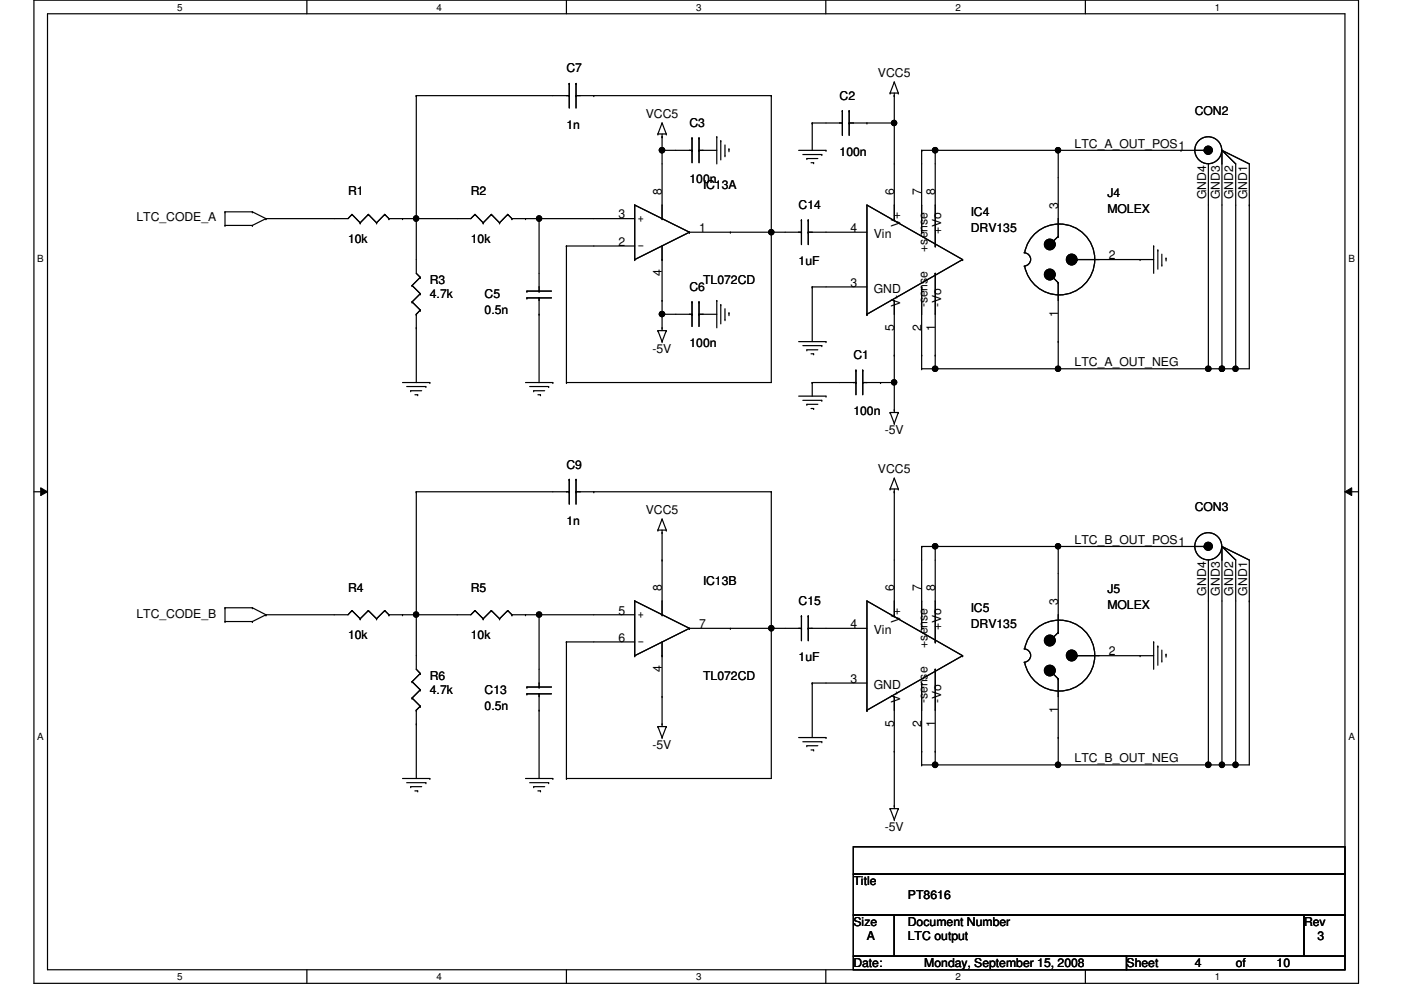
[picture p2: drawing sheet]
<svg xmlns="http://www.w3.org/2000/svg" width="297mm" height="210mm" viewBox="0 0 297 210" stroke-linecap="round" stroke-linejoin="round" font-family="sans-serif">
<path d="M7.2 0h280.8v208.5h-280.8zM10.1 2.9h275.1v202.7h-275.1z" fill="none" stroke="#000" stroke-width=".25"/>
<g fill="#fff">
<path d="M37.5 .3h1.2v2.4h-1.2z"/>
<path d="M37.5 205.9h1.2v2.3h-1.2z"/>
</g>
<path d="M65.1 0v2.9M65.1 205.6v2.9" fill="none" stroke="#000" stroke-width=".25"/>
<g fill="#fff">
<path d="M92.5 .3h1.2v2.4h-1.2z"/>
<path d="M92.5 205.9h1.2v2.3h-1.2z"/>
</g>
<path d="M120.1 0v2.9M120.1 205.6v2.9" fill="none" stroke="#000" stroke-width=".25"/>
<g fill="#fff">
<path d="M147.6 .3h1.1v2.4h-1.1z"/>
<path d="M147.6 205.9h1.1v2.3h-1.1z"/>
</g>
<path d="M175.1 0v2.9M175.1 205.6v2.9" fill="none" stroke="#000" stroke-width=".25"/>
<g fill="#fff">
<path d="M202.6 .3h1.1v2.4h-1.1z"/>
<path d="M202.6 205.9h1.1v2.3h-1.1z"/>
</g>
<path d="M230.1 0v2.9M230.1 205.6v2.9" fill="none" stroke="#000" stroke-width=".25"/>
<g fill="#fff">
<path d="M257.6 .3h1.1v2.4h-1.1z"/>
<path d="M257.6 205.9h1.1v2.3h-1.1z"/>
<path d="M7.9 53.6h1.4v2.3h-1.4z"/>
<path d="M285.9 53.6h1.3v2.3h-1.3z"/>
<path d="M7.9 154.9h1.4v2.4h-1.4z"/>
<path d="M285.9 154.9h1.3v2.4h-1.3z"/>
</g>
<g fill="none" stroke="#000" stroke-width=".25">
<path d="M120.7 17.7h.1M120.7 17.7v5.2M122.1 17.7h.1M122.1 17.7v5.2M188.7 19.7h.1M188.7 19.7h1.8M189.6 17.4h.1M189.6 19.7v26.7M189.6 17.4l-.9 2.3M189.6 17.4l.9 2.3M190.5 19.7h.1M88.3 20.3h.1"/>
<path d="M88.3 20.3h32.4M88.3 20.3v37.7l.8 .8M120.7 20.3h.1M122.1 20.3h.1M122.1 20.3h41.4M125.9 20.3h.1M139.5 28.4h.1M139.5 28.4h1.8M140.4 31.9h.1M140.4 29h.1M140.4 26.1h.1M140.4 31.9h6.3"/>
<path d="M140.4 28.4v18M140.4 26.1l-.9 2.3M140.4 26.1l.9 2.3M141.3 28.4h.1M146.7 31.9h.1M146.7 29.3h.1M146.7 29.3v5.2M148.2 29.3h.1M148.2 31.9h.1M148.2 31.9h3.8M148.2 29.3v5.2M152 29h.1"/>
<path d="M152 29v5.8M152.8 29.8h.1M152.8 29.8v4.1M153.7 33h.1M153.7 30.7v2.3M154.6 31.6h.1M154.6 31.6v.6M163.5 20.3h.1M163.5 20.3v60.8h-43.4M169.3 31.9h5.8M170.2 32.8h4M171.1 33.6h.1"/>
<path d="M171.1 33.6h2.3M172 34.5h.5M172.2 26.1h.1M172.2 26.1v5.8M172.2 26.1h6.4M172.5 34.5h.1M174.2 32.8h.1M175.1 31.9h.1M178.6 26.1h.1M178.6 23.5h.1M178.6 23.5v5.2M180 23.5h.1"/>
<path d="M180 26.1h.1M180 26.1h9.6M180 23.5v5.2M183.8 26.1h.1M189.6 26.1h.1M189.6 20.3h.1M195.4 31.9h.1M195.4 31.9h59.9M195.4 31.9v17.3M198.3 31.9h.1M198.3 31.9v20.3M224.4 31.9h.1"/>
<path d="M224.4 31.9v18.2M250.4 31.9h.1M255.3 31.9h.1M256.2 34.8v43.4M259.1 31.9h.1M259.1 31.9l5.8 2.9v43.4h-69.5M259.1 31.9v46.3M259.1 31.9l2.9 2.9v43.4M47.7 47.8h.1M47.7 44.9h.1M47.7 47.8h5.8M47.7 44.9v2.9"/>
<path d="M47.7 44.9h5.8M53.5 47.8h.1M53.5 44.9h.1M53.5 44.9l2.9 1.5M56.4 46.4h.1M56.4 46.4l-2.9 1.4M74.6 45.5h.1M74.6 45.5l-.8 .9h-17.4M74.6 45.5l1.8 1.7M76.4 47.2h.1M78.1 45.5h.1M78.1 45.5l-1.7 1.7"/>
<path d="M78.1 45.5l1.7 1.7M79.8 47.2h.1M81.6 45.5h.1M81.6 45.5l-1.8 1.7M81.6 45.5l.9 .9M82.5 46.4h.1M85.3 46.4h.1M88.3 46.4h.1M89.1 58.8h.1M89.1 58.8l-1.7 1.7M100.7 45.5h.1M100.7 45.5l-.9 .9h-17.3"/>
<path d="M100.7 45.5l1.7 1.7M102.4 47.2h.1M104.2 45.5h.1M104.2 45.5l-1.8 1.7M104.2 45.5l1.7 1.7M105.9 47.2h.1M107.6 45.5h.1M107.6 45.5l-1.7 1.7M107.6 45.5l.9 .9M108.5 46.4h.1M108.5 46.4h26.1M111.4 46.4h.1"/>
<path d="M114.3 46.4h.1M114.3 46.4v15.3M120.1 52.2h.1M120.1 52.2h14.5M120.1 52.2v28.9M134.6 55h.1M134.6 43.5h.1M134.6 43.5v11.5M134.6 43.5l11.6 5.7M140.4 46.4h.1M140.4 55h.1M140.4 52.2v17.9"/>
<path d="M146.2 49.2h.1M146.2 49.2h23.7M146.2 49.2l-11.6 5.8M154.9 49.2h.1M163.5 49.2h.1M169.9 49.2h.1M169.9 46.7h.1M169.9 46.7v5.2M171.4 46.7h.1M171.4 49.2h.1M171.4 49.2h12.4M171.4 46.7v5.2"/>
<path d="M189.6 46.4h.1M195.4 49.2h.1M198.3 58h.1M198.3 52.2h.1M198.3 58v20.2M204.1 55h.1M204.1 55l-20.3-11.5v23.1M204.1 55l-20.3 11.6M217.1 53.6a1.42 1.42 0 0 1 1.4 1.4 1.42 1.42 0 0 1-1.4 1.4M217.3 53.6a7.5 7.5 0 0 1 11.5-4.8 7.5 7.5 0 0 1 0 12.5 7.5 7.5 0 0 1-11.5-4.8M222.6 58.2h.1M222.6 58.2l1.8 1.7"/>
<path d="M222.9 51.6h.1M224.4 50.1h.1M224.4 59.9h.1M224.4 59.9v18.3M224.4 50.1l-1.5 1.5M228.4 55h.1M228.4 55h16.2M241.7 55h.1M244.6 52.2h.1M244.6 52.2v5.8M245.5 53h.1M245.5 53v4.1"/>
<path d="M246.3 56.2h.1M246.3 53.9v2.3M247.2 54.7h.1M247.2 54.7v.6M264.9 43.5h.1M87.4 60.5h.1M87.4 64h.1M87.4 60.5l1.7 1.8M87.4 64l1.7 1.7M88.3 69.5h.1M88.3 66.6h.1M88.3 66.6v14.5"/>
<path d="M89.1 62.3h.1M89.1 65.7h.1M89.1 62.3l-1.7 1.7M89.1 65.7l-.8 .9M111.7 61.7h.1M111.7 63.2h.1M111.7 61.7h5.2M111.7 63.2h5.2M114.3 66.6h.1M114.3 63.2h.1M114.3 61.7h.1M114.3 63.2v17.9"/>
<path d="M139.5 70.1h.1M139.5 70.1h1.8M139.5 70.1l.9 2.3M140.4 66.6h.1M140.4 63.7h.1M140.4 69.5h.1M140.4 72.4h.1M140.4 66.6h6.3M141.3 70.1h.1M141.3 70.1l-.9 2.3M146.7 66.6h.1M146.7 64h.1"/>
<path d="M146.7 64v5.2M148.2 64h.1M148.2 66.6h.1M148.2 66.6h3.8M148.2 64v5.2M152 63.7h.1M152 63.7v5.8M152.8 64.6h.1M152.8 64.6v4.1M153.7 67.8h.1M153.7 65.4v2.4M154.6 66.3h.1"/>
<path d="M154.6 66.3v.6M169.3 72.4h5.8M170.2 73.3h4M171.1 74.2h.1M171.1 74.2h2.3M172 75h.5M172.2 60.8h.1M172.2 60.8v11.6M172.2 60.8h11.6M172.5 75h.1M174.2 73.3h.1M175.1 72.4h.1"/>
<path d="M181.5 78.5h.1M181.5 78.5v5.2M182.9 78.5h.1M182.9 78.5v5.2M183.8 66.6h.1M189.6 75.3h.1M189.6 63.7h.1M189.6 63.7v23.8M195.4 78.2h.1M195.4 75.3h.1M195.4 60.8h.1M195.4 60.8v17.4"/>
<path d="M198.3 78.2h.1M198.3 75.3h.1M224.4 72.4h.1M224.4 78.2h.1M256.2 78.2h.1M259.1 78.2h.1M262 78.2h.1M85.3 81.1h5.8M86.2 82h4.1M87.1 82.8h.1M87.1 82.8h2.3M88 83.7h.6"/>
<path d="M88.6 83.7h.1M90.3 82h.1M91.1 81.1h.1M111.4 81.1h5.8M112.3 82h4M113.2 82.8h.1M113.2 82.8h2.3M114 83.7h.6M114.6 83.7h.1M116.3 82h.1M117.2 81.1h.1M120.1 81.1h.1"/>
<path d="M169.3 84h5.8M170.2 84.9h4M171.1 85.7h.1M171.1 85.7h2.3M172 86.6h.5M172.2 81.1h.1M172.2 81.1h9.3M172.2 81.1v2.9M172.5 86.6h.1M174.2 84.9h.1M175.1 84h.1M181.5 81.1h.1"/>
<path d="M182.9 81.1h.1M182.9 81.1h6.7M186.7 81.1h.1M188.7 87.5h.1M188.7 87.5h1.8M188.7 87.5l.9 2.3M189.6 81.1h.1M189.6 86.9h.1M189.6 89.8h.1M190.5 87.5h.1M190.5 87.5l-.9 2.3M7.2 104.3h2.9"/>
<path d="M88.3 104.3h.1M88.3 104.3h32.4M88.3 104.3v37.6l.8 .9M120.7 104.3h.1M120.7 101.6h.1M120.7 101.6v5.3M122.1 101.6h.1M122.1 104.3h.1M122.1 104.3h41.4M122.1 101.6v5.3M125.9 104.3h.1M139.5 112.4h.1"/>
<path d="M139.5 112.4h1.8M140.4 118.7h.1M140.4 112.9h.1M140.4 110.1h.1M140.4 112.4v17.9M140.4 110.1l-.9 2.3M140.4 110.1l.9 2.3M141.3 112.4h.1M163.5 104.3h.1M163.5 104.3v60.8h-43.4M188.7 103.7h.1M188.7 103.7h1.8"/>
<path d="M189.6 104.3h.1M189.6 101.4h.1M189.6 103.7v26.6M189.6 101.4l-.9 2.3M189.6 101.4l.9 2.3M190.5 103.7h.1M195.4 115.9h.1M195.4 115.9v17.3M195.4 115.9h59.9M198.3 115.9h.1M198.3 115.9v20.2M224.4 115.9h.1"/>
<path d="M224.4 115.9v18.2M255.3 115.9h.1M256.2 118.7v43.5M259.1 115.9h.1M259.1 115.9l5.8 2.8v43.5h-69.5M259.1 115.9v46.3M259.1 115.9l2.9 2.8v43.5M285.2 104.3h2.8M47.7 131.8h.1M47.7 128.9h.1M47.7 128.9v2.9M47.7 131.8h5.8"/>
<path d="M47.7 128.9h5.8M53.5 131.8h.1M53.5 128.9h.1M53.5 128.9l2.9 1.4M56.4 130.3h.1M56.4 130.3l-2.9 1.5M74.6 129.5h.1M74.6 129.5l-.8 .8h-17.4M74.6 129.5l1.8 1.7M76.4 131.2h.1M78.1 129.5h.1M78.1 129.5l-1.7 1.7"/>
<path d="M78.1 129.5l1.7 1.7M79.8 131.2h.1M81.6 129.5h.1M81.6 129.5l-1.8 1.7M81.6 129.5l.9 .8M82.5 130.3h.1M85.3 130.3h.1M88.3 130.3h.1M100.7 129.5h.1M100.7 129.5l-.9 .8h-17.3M100.7 129.5l1.7 1.7M102.4 131.2h.1"/>
<path d="M104.2 129.5h.1M104.2 129.5l-1.8 1.7M104.2 129.5l1.7 1.7M105.9 131.2h.1M107.6 129.5h.1M107.6 129.5l-1.7 1.7M107.6 129.5l.9 .8M108.5 130.3h.1M108.5 130.3h26.1M111.4 130.3h.1M114.3 130.3h.1M114.3 130.3v15.4"/>
<path d="M120.1 136.1h.1M120.1 136.1v29M120.1 136.1h14.5M134.6 139h.1M134.6 127.4h.1M134.6 127.4l11.6 5.8M134.6 127.4v11.6M140.4 130.3h.1M140.4 139h.1M140.4 136.1v18M146.2 133.2h.1M146.2 133.2h23.7"/>
<path d="M146.2 133.2l-11.6 5.8M154.9 133.2h.1M163.5 133.2h.1M169.9 133.2h.1M169.9 130.6h.1M169.9 130.6v5.2M171.4 130.6h.1M171.4 133.2h.1M171.4 133.2h12.4M171.4 130.6v5.2M189.6 130.3h.1M195.4 133.2h.1"/>
<path d="M198.3 136.1h.1M204.1 139h.1M204.1 139l-20.3-11.6v23.2M204.1 139l-20.3 11.6M217.1 137.6a1.42 1.42 0 0 1 1.4 1.4 1.42 1.42 0 0 1-1.4 1.4M217.3 137.6a7.5 7.5 0 0 1 11.5-4.8 7.5 7.5 0 0 1 0 12.5 7.5 7.5 0 0 1-11.5-4.8M222.9 135.6h.1M224.4 134.1h.1M224.4 134.1l-1.5 1.5M228.4 139h.1M228.4 139h16.2M241.7 139h.1"/>
<path d="M244.6 136.1h.1M244.6 136.1v5.8M245.5 137h.1M245.5 137v4.1M246.3 137.8v2.4M247.2 138.7h.1M247.2 138.7v.6M264.9 127.4h.1M87.4 144.5h.1M87.4 148h.1M87.4 144.5l1.7 1.8M87.4 148l1.7 1.7"/>
<path d="M88.3 153.5h.1M88.3 150.6h.1M88.3 150.6v14.5M89.1 142.8h.1M89.1 146.3h.1M89.1 149.7h.1M89.1 142.8l-1.7 1.7M89.1 146.3l-1.7 1.7M89.1 149.7l-.8 .9M111.7 145.7h.1M111.7 147.1h.1M111.7 145.7h5.2"/>
<path d="M111.7 147.1h5.2M114.3 150.6h.1M114.3 147.1h.1M114.3 145.7h.1M114.3 147.1v18M139.5 154.1h.1M139.5 154.1h1.8M139.5 154.1l.9 2.3M140.4 147.7h.1M140.4 153.5h.1M140.4 156.4h.1M141.3 154.1h.1"/>
<path d="M141.3 154.1l-.9 2.3M169.3 156.4h5.8M170.2 157.3h4M171.1 158.1h.1M171.1 158.1h2.3M172 159h.5M172.2 144.8h.1M172.2 144.8v11.6M172.2 144.8h11.6M172.5 159h.1M174.2 157.3h.1M175.1 156.4h.1"/>
<path d="M183.8 150.6h.1M189.6 159.3h.1M189.6 147.7h.1M189.6 147.7v23.7M195.4 159.3h.1M195.4 144.8h.1M195.4 144.8v17.4M198.3 159.3h.1M198.3 141.9h.1M198.3 141.9v20.3M222.6 142.2h.1M222.6 142.2l1.8 1.7"/>
<path d="M224.4 156.4h.1M224.4 143.9h.1M224.4 143.9v18.3M246.3 140.2h.1M85.3 165.1h5.8M86.2 165.9h4.1M87.1 166.8h.1M87.1 166.8h2.3M88 167.7h.6M88.6 167.7h.1M90.3 165.9h.1M91.1 165.1h.1"/>
<path d="M111.4 165.1h5.8M112.3 165.9h4M113.2 166.8h.1M113.2 166.8h2.3M114 167.7h.6M114.6 167.7h.1M116.3 165.9h.1M117.2 165.1h.1M120.1 165.1h.1M180.9 179.5h104.3v5.8h-104.3zM188.7 171.4h.1M188.7 171.4h1.8"/>
<path d="M188.7 171.4l.9 2.4M189.6 170.9h.1M189.6 173.8h.1M190.5 171.4h.1M190.5 171.4l-.9 2.4M195.4 162.2h.1M198.3 162.2h.1M224.4 162.2h.1M256.2 162.2h.1M259.1 162.2h.1M262 162.2h.1M180.9 185.3h104.3v8.7h-104.3z"/>
<path d="M180.9 194h8.7v8.7h-8.7zM189.6 194h86.9v8.7h-86.9zM276.5 194h8.7v8.7h-8.7zM180.9 202.7h57.9v2.9h-57.9zM238.8 202.7h46.4v2.9h-46.4z"/>
<circle cx="140.4" cy="31.9" r=".57"/>
<circle cx="189.6" cy="26.1" r=".56"/>
<circle cx="198.3" cy="31.9" r=".57"/>
<circle cx="224.3" cy="31.9" r=".56"/>
<circle cx="256.2" cy="31.8" r="2.86"/>
<circle cx="256.2" cy="31.8" r=".87"/>
<circle cx="88.2" cy="46.3" r=".56"/>
<circle cx="114.3" cy="46.3" r=".56"/>
<circle cx="163.5" cy="49.2" r=".56"/>
<circle cx="222.6" cy="58.2" r="1.14"/>
<circle cx="222.6" cy="51.8" r="1.13"/>
<circle cx="227.2" cy="55" r="1.14"/>
<circle cx="140.4" cy="66.6" r=".56"/>
<circle cx="198.3" cy="78.2" r=".56"/>
<circle cx="224.3" cy="78.2" r=".56"/>
<circle cx="256.2" cy="78.2" r=".56"/>
<circle cx="259.1" cy="78.2" r=".56"/>
<circle cx="261.9" cy="78.2" r=".56"/>
<circle cx="189.6" cy="81.1" r=".56"/>
<circle cx="198.3" cy="115.8" r=".56"/>
<circle cx="224.3" cy="115.8" r=".56"/>
<circle cx="256.2" cy="115.8" r="2.87"/>
<circle cx="256.2" cy="115.8" r=".86"/>
<circle cx="88.2" cy="130.3" r=".56"/>
<circle cx="114.3" cy="130.3" r=".56"/>
<circle cx="163.5" cy="133.2" r=".56"/>
<circle cx="222.6" cy="135.8" r="1.14"/>
<circle cx="227.2" cy="139" r="1.14"/>
<circle cx="222.6" cy="142.2" r="1.13"/>
<circle cx="198.3" cy="162.2" r=".57"/>
<circle cx="224.3" cy="162.2" r=".56"/>
<circle cx="256.2" cy="162.2" r=".57"/>
<circle cx="259.1" cy="162.2" r=".56"/>
<circle cx="261.9" cy="162.2" r=".56"/>
</g>
<g fill="#000">
<path d="M8.6 103.4l1.5 .9-1.5 .8zM285.2 104.3l1.4-.9v1.7z"/>
<circle cx="140.4" cy="31.9" r=".57"/>
<circle cx="189.6" cy="26.1" r=".56"/>
<circle cx="198.3" cy="31.9" r=".57"/>
<circle cx="224.3" cy="31.9" r=".56"/>
<circle cx="256.2" cy="31.8" r=".87"/>
<circle cx="88.2" cy="46.3" r=".56"/>
<circle cx="114.3" cy="46.3" r=".56"/>
<circle cx="163.5" cy="49.2" r=".56"/>
<circle cx="222.6" cy="58.2" r="1.14"/>
<circle cx="222.6" cy="51.8" r="1.13"/>
<circle cx="227.2" cy="55" r="1.14"/>
<circle cx="140.4" cy="66.6" r=".56"/>
<circle cx="198.3" cy="78.2" r=".56"/>
<circle cx="224.3" cy="78.2" r=".56"/>
<circle cx="256.2" cy="78.2" r=".56"/>
<circle cx="259.1" cy="78.2" r=".56"/>
<circle cx="261.9" cy="78.2" r=".56"/>
<circle cx="189.6" cy="81.1" r=".56"/>
<circle cx="198.3" cy="115.8" r=".56"/>
<circle cx="224.3" cy="115.8" r=".56"/>
<circle cx="256.2" cy="115.8" r=".86"/>
<circle cx="88.2" cy="130.3" r=".56"/>
<circle cx="114.3" cy="130.3" r=".56"/>
<circle cx="163.5" cy="133.2" r=".56"/>
<circle cx="222.6" cy="135.8" r="1.14"/>
<circle cx="227.2" cy="139" r="1.14"/>
<circle cx="222.6" cy="142.2" r="1.13"/>
<circle cx="198.3" cy="162.2" r=".57"/>
<circle cx="224.3" cy="162.2" r=".56"/>
<circle cx="256.2" cy="162.2" r=".57"/>
<circle cx="259.1" cy="162.2" r=".56"/>
<circle cx="261.9" cy="162.2" r=".56"/>
</g>
<path d="M8.6 103.4l1.5 .9-1.5 .8zM285.2 104.3l1.4-.9v1.7z" fill="none" stroke="#000" stroke-width=".21"/>
<g font-size="2.6">
<text x="120.1" y="15.4">C7</text>
<text x="186.1" y="16.3">VCC5</text>
<text x="178" y="21.2">C2</text>
<text x="120.1" y="27.3">1n</text>
<text x="136.9" y="24.9">VCC5</text>
<text x="146.2" y="27">C3</text>
<text x="253.3" y="24.3">CON2</text>
<text x="178" y="33.1">100n</text>
<text x="227.8" y="31.3">LTC_A_OUT_POS1</text>
<text x="73.8" y="41.4">R1</text>
<text x="99.8" y="41.4">R2</text>
<text x="140.3" y="41.4" transform="rotate(-90 140.3 41.4)">8</text>
<text x="146.2" y="38.8">100n</text>
<text x="149.1" y="40">IC13A</text>
<text x="189.6" y="41.4" transform="rotate(-90 189.6 41.4)">6</text>
<text x="195.4" y="41.4" transform="rotate(-90 195.4 41.4)">7</text>
<text x="198.2" y="41.4" transform="rotate(-90 198.2 41.4)">8</text>
<text x="234.8" y="41.7">J4</text>
<text x="28.9" y="46.9">LTC_CODE_A</text>
<text x="131.1" y="46.3">3</text>
<text x="135.2" y="47">+</text>
<text x="169.3" y="44.3">C14</text>
<text x="205.8" y="45.8">IC4</text>
<text x="224.3" y="44.3" transform="rotate(-90 224.3 44.3)">3</text>
<text x="234.8" y="45.2">MOLEX</text>
<text x="255.7" y="42.3" transform="rotate(-90 255.7 42.3)">GND4</text>
<text x="258.6" y="42.3" transform="rotate(-90 258.6 42.3)">GND3</text>
<text x="261.5" y="42.3" transform="rotate(-90 261.5 42.3)">GND2</text>
<text x="264.4" y="42.3" transform="rotate(-90 264.4 42.3)">GND1</text>
<text x="73.8" y="51.6">10k</text>
<text x="99.8" y="51.6">10k</text>
<text x="131.1" y="52.1">2</text>
<text x="135.2" y="52.8">-</text>
<text x="148.2" y="49.2">1</text>
<text x="180.3" y="49.2">4</text>
<text x="185.2" y="50.4">Vin</text>
<text x="190.8" y="48.2" transform="rotate(-90 190.8 48.2)">V+</text>
<text x="196.6" y="53.4" transform="rotate(-90 196.6 53.4)">+sense</text>
<text x="199.5" y="49.6" transform="rotate(-90 199.5 49.6)">+Vo</text>
<text x="205.8" y="49.3">DRV135</text>
<text x="140.3" y="58.5" transform="rotate(-90 140.3 58.5)">4</text>
<text x="169.3" y="56.2">1uF</text>
<text x="235.1" y="55">2</text>
<text x="91.1" y="60.3">R3</text>
<text x="91.1" y="63.2">4.7k</text>
<text x="102.7" y="63.2">C5</text>
<text x="146.2" y="61.7">C6</text>
<text x="149.1" y="60.3">TL072CD</text>
<text x="180.3" y="60.8">3</text>
<text x="185.2" y="62">GND</text>
<text x="190.8" y="65.2" transform="rotate(-90 190.8 65.2)">V-</text>
<text x="196.6" y="65.2" transform="rotate(-90 196.6 65.2)">-sense</text>
<text x="199.5" y="65.2" transform="rotate(-90 199.5 65.2)">-Vo</text>
<text x="102.7" y="66.6">0.5n</text>
<text x="189.6" y="70.1" transform="rotate(-90 189.6 70.1)">5</text>
<text x="195.4" y="70.1" transform="rotate(-90 195.4 70.1)">2</text>
<text x="198.2" y="70.1" transform="rotate(-90 198.2 70.1)">1</text>
<text x="224.3" y="67.2" transform="rotate(-90 224.3 67.2)">1</text>
<text x="138.3" y="74.8">-5V</text>
<text x="146.2" y="73.6">100n</text>
<text x="180.9" y="76.2">C1</text>
<text x="227.8" y="77.6">LTC_A_OUT_NEG</text>
<text x="180.9" y="88.1">100n</text>
<text x="187.6" y="92.1">-5V</text>
<text x="120.1" y="99.4">C9</text>
<text x="186.1" y="100.2">VCC5</text>
<text x="120.1" y="111.2">1n</text>
<text x="136.9" y="108.9">VCC5</text>
<text x="253.3" y="108.3">CON3</text>
<text x="227.8" y="115.3">LTC_B_OUT_POS1</text>
<text x="73.8" y="125.4">R4</text>
<text x="99.8" y="125.4">R5</text>
<text x="140.3" y="125.4" transform="rotate(-90 140.3 125.4)">8</text>
<text x="149.1" y="124">IC13B</text>
<text x="189.6" y="125.4" transform="rotate(-90 189.6 125.4)">6</text>
<text x="195.4" y="125.4" transform="rotate(-90 195.4 125.4)">7</text>
<text x="198.2" y="125.4" transform="rotate(-90 198.2 125.4)">8</text>
<text x="234.8" y="125.7">J5</text>
<text x="28.9" y="130.9">LTC_CODE_B</text>
<text x="131.1" y="130.3">5</text>
<text x="135.2" y="130.9">+</text>
<text x="169.3" y="128.3">C15</text>
<text x="205.8" y="129.8">IC5</text>
<text x="224.3" y="128.3" transform="rotate(-90 224.3 128.3)">3</text>
<text x="234.8" y="129.2">MOLEX</text>
<text x="255.7" y="126.3" transform="rotate(-90 255.7 126.3)">GND4</text>
<text x="258.6" y="126.3" transform="rotate(-90 258.6 126.3)">GND3</text>
<text x="261.5" y="126.3" transform="rotate(-90 261.5 126.3)">GND2</text>
<text x="264.4" y="126.3" transform="rotate(-90 264.4 126.3)">GND1</text>
<text x="73.8" y="135.6">10k</text>
<text x="99.8" y="135.6">10k</text>
<text x="131.1" y="136.1">6</text>
<text x="135.2" y="136.7">-</text>
<text x="148.2" y="133.2">7</text>
<text x="180.3" y="133.2">4</text>
<text x="185.2" y="134.4">Vin</text>
<text x="190.8" y="132.1" transform="rotate(-90 190.8 132.1)">V+</text>
<text x="196.6" y="137.3" transform="rotate(-90 196.6 137.3)">+sense</text>
<text x="199.5" y="133.6" transform="rotate(-90 199.5 133.6)">+Vo</text>
<text x="205.8" y="133.2">DRV135</text>
<text x="140.3" y="142.5" transform="rotate(-90 140.3 142.5)">4</text>
<text x="169.3" y="140.2">1uF</text>
<text x="235.1" y="139">2</text>
<text x="91.1" y="144.2">R6</text>
<text x="91.1" y="147.2">4.7k</text>
<text x="102.7" y="147.2">C13</text>
<text x="149.1" y="144.2">TL072CD</text>
<text x="180.3" y="144.8">3</text>
<text x="185.2" y="146">GND</text>
<text x="190.8" y="149.1" transform="rotate(-90 190.8 149.1)">V-</text>
<text x="196.6" y="149.1" transform="rotate(-90 196.6 149.1)">-sense</text>
<text x="199.5" y="149.1" transform="rotate(-90 199.5 149.1)">-Vo</text>
<text x="102.7" y="150.6">0.5n</text>
<text x="189.6" y="154.1" transform="rotate(-90 189.6 154.1)">5</text>
<text x="195.4" y="154.1" transform="rotate(-90 195.4 154.1)">2</text>
<text x="198.2" y="154.1" transform="rotate(-90 198.2 154.1)">1</text>
<text x="224.3" y="151.2" transform="rotate(-90 224.3 151.2)">1</text>
<text x="138.3" y="158.7">-5V</text>
<text x="227.8" y="161.6">LTC_B_OUT_NEG</text>
<text x="187.6" y="176.1">-5V</text>
<text x="180.9" y="187.7">Title</text>
<text x="192.5" y="190.6">PT8616</text>
<text x="180.9" y="196.3">Size</text>
<text x="192.5" y="196.3">Document Number</text>
<text x="276.5" y="196.3">Rev</text>
<text x="183.8" y="199.3">A</text>
<text x="192.5" y="199.3">LTC output</text>
<text x="279.4" y="199.3">3</text>
<text x="180.9" y="205.1">Date:</text>
<text x="196" y="205.1">Monday, September 15, 2008</text>
<text x="238.8" y="205.1">Sheet</text>
<text x="253.3" y="205.1">4</text>
<text x="262" y="205.1">of</text>
<text x="270.7" y="205.1">10</text>
</g>
<g font-size="2.1">
<text x="37.5" y="2.2">5</text>
<text x="92.5" y="2.2">4</text>
<text x="147.6" y="2.2">3</text>
<text x="202.6" y="2.2">2</text>
<text x="257.6" y="2.2">1</text>
<text x="7.9" y="55.5">B</text>
<text x="285.9" y="55.5">B</text>
<text x="7.9" y="156.8">A</text>
<text x="285.9" y="156.8">A</text>
<text x="37.5" y="207.8">5</text>
<text x="92.5" y="207.8">4</text>
<text x="147.6" y="207.8">3</text>
<text x="202.6" y="207.8">2</text>
<text x="257.6" y="207.8">1</text>
</g>
</svg>
